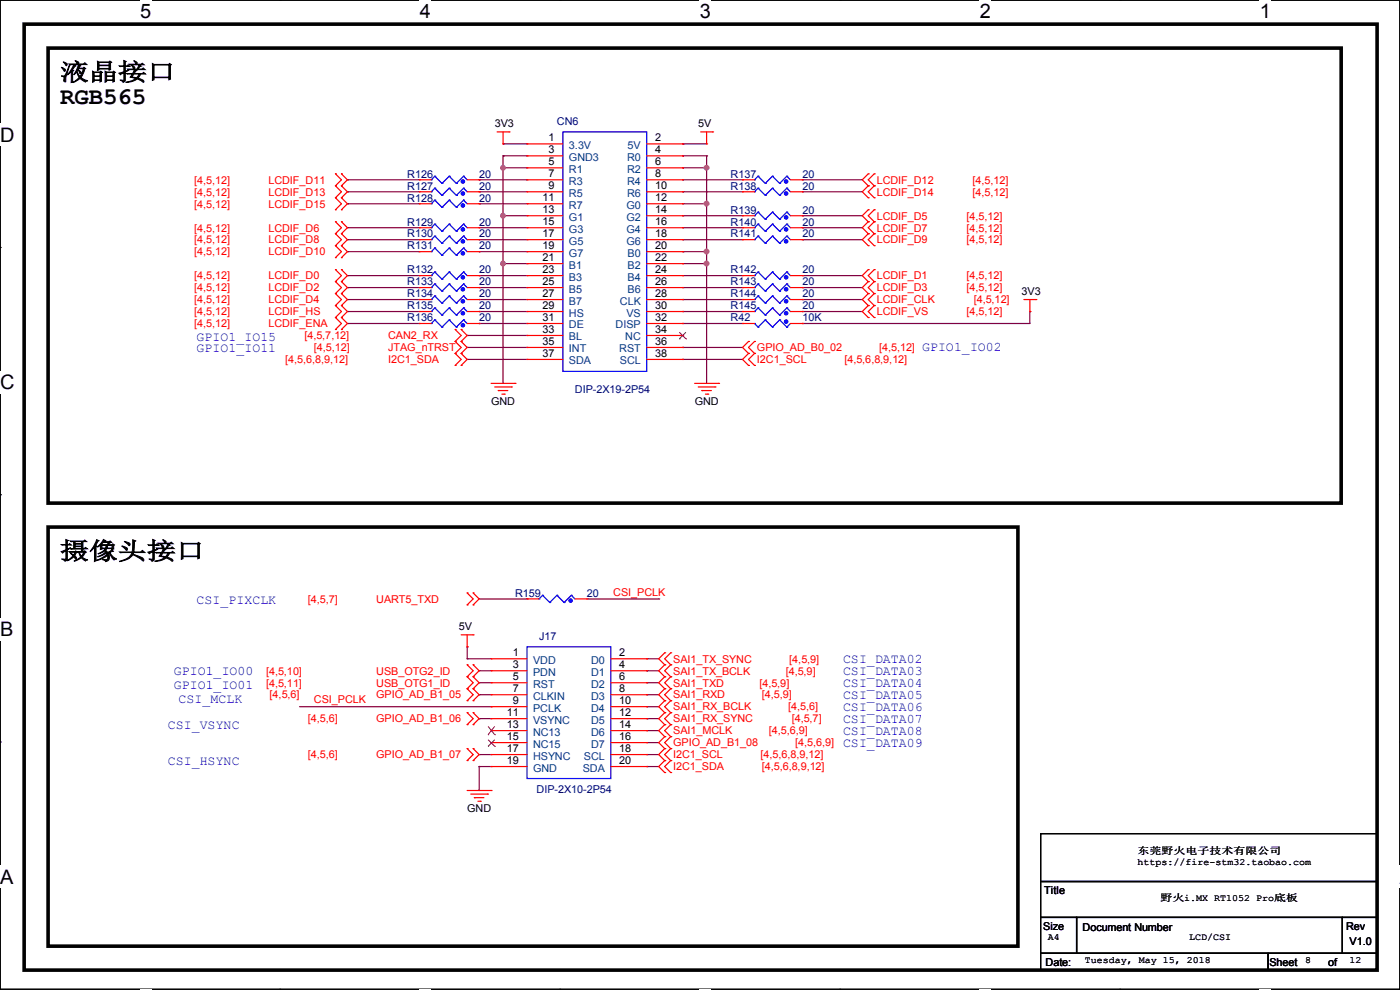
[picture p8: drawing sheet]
<svg xmlns="http://www.w3.org/2000/svg" width="297mm" height="210mm" viewBox="0 0 297 210" stroke-linecap="round" stroke-linejoin="round" font-family="sans-serif">
<path d="M0 0h297v209.8h-297z" fill="none" stroke="#000" stroke-width=".25"/>
<g fill="#fff">
<path d="M29.7 0h2.4v4.8h-2.4z"/>
<path d="M29.7 209.8h2.4v.2h-2.4z"/>
</g>
<path d="M59.4 0h.1M59.4 209.8h.1" fill="none" stroke="#000" stroke-width=".25"/>
<g fill="#fff">
<path d="M89.1 0h2.3v4.8h-2.3z"/>
<path d="M89.1 209.8h2.3v.2h-2.3z"/>
</g>
<path d="M118.8 0h.1M118.8 209.8h.1" fill="none" stroke="#000" stroke-width=".25"/>
<g fill="#fff">
<path d="M148.5 0h2.3v4.8h-2.3z"/>
<path d="M148.5 209.8h2.3v.2h-2.3z"/>
</g>
<path d="M178.2 0h.1M178.2 209.8h.1" fill="none" stroke="#000" stroke-width=".25"/>
<g fill="#fff">
<path d="M207.9 0h2.3v4.8h-2.3z"/>
<path d="M207.9 209.8h2.3v.2h-2.3z"/>
</g>
<path d="M237.6 0h.1M237.6 209.8h.1" fill="none" stroke="#000" stroke-width=".25"/>
<g fill="#fff">
<path d="M267.3 0h2.3v4.8h-2.3z"/>
<path d="M267.3 209.8h2.3v.2h-2.3z"/>
<path d="M0 26.2h3.1v4.8h-3.1z"/>
<path d="M0 78.7h3.1v4.7h-3.1z"/>
</g>
<path d="M0 52.5h.1M297 52.5h.1" fill="none" stroke="#000" stroke-width=".25"/>
<path d="M0 131.1h2.9v4.8h-2.9z" fill="#fff"/>
<path d="M0 104.9h.1M297 104.9h.1" fill="none" stroke="#000" stroke-width=".25"/>
<g fill="#fff">
<path d="M0 183.6h2.9v4.7h-2.9z"/>
<path d="M296.9 183.6h.1v4.7h-.1z"/>
</g>
<path d="M0 157.4h.1M297 157.4h.1M220.8 176.8h71.3v10.2h-71.3zM220.8 187h71.3v7.6h-71.3zM220.8 194.6h7.6v7.6h-7.6zM228.4 194.6h56.4v7.6h-56.4zM284.8 194.6h7.3v7.6h-7.3zM220.8 202.2h48.2v3.6h-48.2zM269 202.2h23.1v3.6h-23.1z" fill="none" stroke="#000" stroke-width=".25"/>
<path d="M5.1 5.1h287v200.7h-287zM10.2 10.2h274.3v96.5h-274.3zM10.2 111.8h205.7v88.9h-205.7z" fill="none" stroke="#000" stroke-width=".76"/>
<g fill="none" stroke="#800040" stroke-width=".25">
<path d="M73.7 38.1h.1M73.7 38.1h15.2M101.6 38.1h.1M101.6 38.1h10.2M106.7 30.5h.1M106.7 33.1h.1M106.7 35.6h.1M106.7 30.5h5.1M106.7 33.1h5.1M106.7 33.1v48.2M106.7 35.6h5.1M144.8 30.5h.1"/>
<path d="M144.8 33.1h.1M144.8 35.6h.1M144.8 38.1h.1M144.8 30.5h5.1M144.8 33.1h5.1M144.8 35.6h5.1M144.8 38.1h12.7M149.9 33.1h.1M149.9 35.6h.1M149.9 33.1v48.2M170.2 38.1h.1M170.2 38.1h12.7"/>
<path d="M73.7 40.7h.1M73.7 43.2h.1M73.7 48.3h.1M73.7 50.8h.1M73.7 53.4h.1M73.7 58.5h.1M73.7 43.2h15.2M73.7 53.4h15.2M73.7 40.7h15.2M73.7 48.3h15.2M73.7 50.8h15.2M73.7 58.5h15.2"/>
<path d="M101.6 40.7h.1M101.6 43.2h.1M101.6 48.3h.1M101.6 50.8h.1M101.6 53.4h.1M101.6 58.5h.1M101.6 43.2h10.2M101.6 53.4h10.2M101.6 40.7h10.2M101.6 48.3h10.2M101.6 50.8h10.2M101.6 58.5h10.2"/>
<path d="M106.7 45.8h.1M106.7 55.9h.1M106.7 45.8h5.1M106.7 55.9h5.1M144.8 43.2h.1M144.8 53.4h.1M144.8 55.9h.1M144.8 40.7h.1M144.8 45.8h.1M144.8 48.3h.1M144.8 50.8h.1M144.8 58.5h.1"/>
<path d="M144.8 45.8h12.7M144.8 55.9h5.1M144.8 43.2h5.1M144.8 53.4h5.1M144.8 40.7h12.7M144.8 48.3h12.7M144.8 50.8h12.7M144.8 58.5h12.7M149.9 43.2h.1M149.9 53.4h.1M149.9 55.9h.1M170.2 40.7h.1"/>
<path d="M170.2 45.8h.1M170.2 48.3h.1M170.2 50.8h.1M170.2 58.5h.1M170.2 45.8h12.7M170.2 40.7h12.7M170.2 48.3h12.7M170.2 50.8h12.7M170.2 58.5h12.7M73.7 61h.1M73.7 63.5h.1M73.7 66.1h.1"/>
<path d="M73.7 68.6h.1M73.7 68.6h15.2M73.7 61h15.2M73.7 63.5h15.2M73.7 66.1h15.2M99.1 71.2h.1M99.1 73.7h.1M99.1 76.2h.1M99.1 73.7h12.7M99.1 76.2h12.7M99.1 71.2h12.7M101.6 61h.1"/>
<path d="M101.6 63.5h.1M101.6 66.1h.1M101.6 68.6h.1M101.6 68.6h10.2M101.6 61h10.2M101.6 63.5h10.2M101.6 66.1h10.2M144.8 68.6h.1M144.8 73.7h.1M144.8 76.2h.1M144.8 61h.1M144.8 63.5h.1"/>
<path d="M144.8 66.1h.1M144.8 68.6h12.7M144.8 73.7h12.7M144.8 76.2h12.7M144.8 61h12.7M144.8 63.5h12.7M144.8 66.1h12.7M170.2 61h.1M170.2 63.5h.1M170.2 66.1h.1M170.2 68.6h.1M170.2 61h12.7"/>
<path d="M170.2 63.5h12.7M170.2 66.1h12.7M218.5 66.1h.1M218.5 66.1v2.5h-48.3M99.1 139.7h.1M99.1 137.2h.1M99.1 139.7h5.1M99.1 137.2v2.5M101.6 127h10.2M111.8 127h.1M124.5 127h15.2M137.2 139.7h.1"/>
<path d="M137.2 139.7h2.5M139.7 127h.1M63.5 149.9h40.7M101.6 142.3h.1M101.6 144.8h.1M101.6 147.4h.1M101.6 152.4h.1M101.6 142.3h2.6M101.6 144.8h2.6M101.6 147.4h2.6M101.6 152.4h2.6M104.2 149.9h.1"/>
<path d="M137.2 142.3h.1M137.2 144.8h.1M137.2 147.4h.1M137.2 149.9h.1M137.2 152.4h.1M137.2 155h.1M137.2 157.5h.1M137.2 142.3h2.5M137.2 144.8h2.5M137.2 147.4h2.5M137.2 149.9h2.5M137.2 152.4h2.5"/>
<path d="M137.2 155h2.5M137.2 157.5h2.5M101.6 160.1h.1M101.6 162.6h.1M101.6 160.1h2.6M101.6 162.6h2.6M101.6 162.6v5.1M137.2 160.1h.1M137.2 162.6h.1M137.2 160.1h2.5M137.2 162.6h2.5"/>
</g>
<g fill="#f0f" stroke="#f0f" stroke-width=".25">
<circle cx="106.7" cy="35.6" r=".49"/>
<circle cx="106.7" cy="55.9" r=".49"/>
<circle cx="106.7" cy="45.7" r=".49"/>
<circle cx="149.9" cy="35.6" r=".49"/>
<circle cx="149.9" cy="43.2" r=".49"/>
<circle cx="149.9" cy="53.4" r=".49"/>
<circle cx="149.9" cy="55.9" r=".49"/>
</g>
<g fill="none" stroke="#f00" stroke-width=".25">
<path d="M71.2 39.4h.1M71.2 36.9h.1M71.2 36.9l1.2 1.2-1.2 1.3M71.2 39.4l1.2 1.3-1.2 1.3M72.4 36.9h.1M72.4 39.4h.1M72.4 36.9l1.3 1.2-1.3 1.3M72.4 39.4l1.3 1.3-1.3 1.3M88.9 38.1h.1M88.9 38.1h2.6M99.1 38.1h2.5M101.6 38.1h.1"/>
<path d="M105.5 28h2.5M106.7 30.5h.1M106.7 28v2.5M108 28h.1M111.8 30.5h.1M111.8 33.1h.1M111.8 35.6h.1M111.8 38.1h.1M111.8 38.1h7.6M111.8 30.5h7.6M111.8 33.1h7.6M111.8 35.6h7.6"/>
<path d="M137.2 38.1h7.6M137.2 30.5h7.6M137.2 33.1h7.6M137.2 35.6h7.6M144.8 30.5h.1M144.8 33.1h.1M144.8 35.6h.1M144.8 38.1h.1M148.6 28h2.6M149.9 30.5h.1M149.9 28v2.5M151.2 28h.1"/>
<path d="M157.5 38.1h.1M157.5 38.1h2.6M167.7 38.1h2.5M170.2 38.1h.1M184.2 36.9h.1M184.2 39.4h.1M184.2 36.9l-1.3 1.2 1.3 1.3M184.2 39.4l-1.3 1.3 1.3 1.3M185.5 39.4h.1M185.5 36.9h.1M185.5 36.9l-1.3 1.2 1.3 1.3M185.5 39.4l-1.3 1.3 1.3 1.3"/>
<path d="M71.2 42h.1M71.2 44.5h.1M71.2 49.6h.1M71.2 47h.1M71.2 52.1h.1M71.2 54.7h.1M71.2 59.7h.1M71.2 57.2h.1M71.2 47l1.2 1.3-1.2 1.3M71.2 42l1.2 1.2-1.2 1.3M71.2 49.6l1.2 1.2-1.2 1.3M71.2 52.1l1.2 1.3-1.2 1.3"/>
<path d="M71.2 57.2l1.2 1.3-1.2 1.2M71.2 59.7l1.2 1.3-1.2 1.3M72.4 42h.1M72.4 44.5h.1M72.4 47h.1M72.4 49.6h.1M72.4 52.1h.1M72.4 54.7h.1M72.4 57.2h.1M72.4 59.7h.1M72.4 49.6l1.3 1.2-1.3 1.3M72.4 42l1.3 1.2-1.3 1.3"/>
<path d="M72.4 47l1.3 1.3-1.3 1.3M72.4 52.1l1.3 1.3-1.3 1.3M72.4 57.2l1.3 1.3-1.3 1.2M72.4 59.7l1.3 1.3-1.3 1.3M88.9 48.3h.1M88.9 58.5h.1M88.9 40.7h.1M88.9 50.8h.1M88.9 43.2h.1M88.9 53.4h.1M88.9 48.3h2.6M88.9 58.5h2.6"/>
<path d="M88.9 40.7h2.6M88.9 50.8h2.6M88.9 43.2h2.6M88.9 53.4h2.6M99.1 48.3h2.5M99.1 58.5h2.5M99.1 40.7h2.5M99.1 50.8h2.5M99.1 43.2h2.5M99.1 53.4h2.5M101.6 48.3h.1M101.6 58.5h.1"/>
<path d="M101.6 40.7h.1M101.6 50.8h.1M101.6 43.2h.1M101.6 53.4h.1M111.8 40.7h.1M111.8 43.2h.1M111.8 45.8h.1M111.8 48.3h.1M111.8 50.8h.1M111.8 53.4h.1M111.8 55.9h.1M111.8 58.5h.1"/>
<path d="M111.8 45.8h7.6M111.8 48.3h7.6M111.8 58.5h7.6M111.8 40.7h7.6M111.8 50.8h7.6M111.8 43.2h7.6M111.8 53.4h7.6M111.8 55.9h7.6M137.2 45.8h7.6M137.2 48.3h7.6M137.2 58.5h7.6M137.2 40.7h7.6"/>
<path d="M137.2 50.8h7.6M137.2 43.2h7.6M137.2 53.4h7.6M137.2 55.9h7.6M144.8 40.7h.1M144.8 43.2h.1M144.8 45.8h.1M144.8 48.3h.1M144.8 50.8h.1M144.8 53.4h.1M144.8 55.9h.1M144.8 58.5h.1"/>
<path d="M157.5 45.8h.1M157.5 58.5h.1M157.5 48.3h.1M157.5 40.7h.1M157.5 50.8h.1M157.5 45.8h2.6M157.5 48.3h2.6M157.5 58.5h2.6M157.5 40.7h2.6M157.5 50.8h2.6M167.7 45.8h2.5M167.7 48.3h2.5"/>
<path d="M167.7 58.5h2.5M167.7 40.7h2.5M167.7 50.8h2.5M170.2 45.8h.1M170.2 58.5h.1M170.2 48.3h.1M170.2 40.7h.1M170.2 50.8h.1M184.2 42h.1M184.2 44.5h.1M184.2 47h.1M184.2 49.6h.1"/>
<path d="M184.2 52.1h.1M184.2 57.2h.1M184.2 59.7h.1M184.2 47l-1.3 1.3 1.3 1.3M184.2 49.6l-1.3 1.2 1.3 1.3M184.2 59.7l-1.3 1.3 1.3 1.3M184.2 44.5l-1.3 1.3 1.3 1.2M184.2 57.2l-1.3 1.3 1.3 1.2M185.5 42h.1M185.5 47h.1M185.5 44.5h.1M185.5 49.6h.1"/>
<path d="M185.5 52.1h.1M185.5 59.7h.1M185.5 57.2h.1M185.5 47l-1.3 1.3 1.3 1.3M185.5 49.6l-1.3 1.2 1.3 1.3M185.5 59.7l-1.3 1.3 1.3 1.3M185.5 44.5l-1.3 1.3 1.3 1.2M185.5 57.2l-1.3 1.3 1.3 1.2M71.2 62.3h.1M71.2 64.8h.1M71.2 67.4h.1M71.2 69.9h.1"/>
<path d="M71.2 62.3l1.2 1.2-1.2 1.3M71.2 64.8l1.2 1.3-1.2 1.3M71.2 67.4l1.2 1.2-1.2 1.3M72.4 62.3h.1M72.4 64.8h.1M72.4 67.4h.1M72.4 69.9h.1M72.4 62.3l1.3 1.2-1.3 1.3M72.4 64.8l1.3 1.3-1.3 1.3M72.4 67.4l1.3 1.2-1.3 1.3M88.9 63.5h.1M88.9 66.1h.1"/>
<path d="M88.9 61h.1M88.9 68.6h.1M88.9 63.5h2.6M88.9 66.1h2.6M88.9 61h2.6M88.9 68.6h2.6M96.6 72.4h.1M96.6 69.9h.1M96.6 75h.1M96.6 77.5h.1M96.6 69.9l1.2 1.3-1.2 1.2M96.6 72.4l1.2 1.3-1.2 1.3"/>
<path d="M96.6 75l1.2 1.2-1.2 1.3M97.8 69.9h.1M97.8 72.4h.1M97.8 75h.1M97.8 77.5h.1M97.8 69.9l1.3 1.3-1.3 1.2M97.8 72.4l1.3 1.3-1.3 1.3M97.8 75l1.3 1.2-1.3 1.3M99.1 63.5h2.5M99.1 66.1h2.5M99.1 61h2.5M99.1 68.6h2.5"/>
<path d="M101.6 63.5h.1M101.6 66.1h.1M101.6 61h.1M101.6 68.6h.1M111.8 61h.1M111.8 63.5h.1M111.8 66.1h.1M111.8 68.6h.1M111.8 71.2h.1M111.8 73.7h.1M111.8 76.2h.1M111.8 63.5h7.6"/>
<path d="M111.8 66.1h7.6M111.8 61h7.6M111.8 68.6h7.6M111.8 71.2h7.6M111.8 73.7h7.6M111.8 76.2h7.6M137.2 63.5h7.6M137.2 66.1h7.6M137.2 61h7.6M137.2 68.6h7.6M137.2 71.2h7.6M137.2 73.7h7.6"/>
<path d="M137.2 76.2h7.6M144.8 61h.1M144.8 63.5h.1M144.8 66.1h.1M144.8 68.6h.1M144.8 71.2h.1M144.8 73.7h.1M144.8 76.2h.1M157.5 63.5h.1M157.5 66.1h.1M157.5 61h.1M157.5 68.6h.1"/>
<path d="M157.5 63.5h2.6M157.5 66.1h2.6M157.5 61h2.6M157.5 68.6h2.6M158.8 72.4h.1M158.8 75h.1M158.8 77.5h.1M158.8 72.4l-1.3 1.3 1.3 1.3M158.8 75l-1.3 1.2 1.3 1.3M160.1 75h.1M160.1 72.4h.1M160.1 77.5h.1"/>
<path d="M160.1 72.4l-1.3 1.3 1.3 1.3M160.1 75l-1.3 1.2 1.3 1.3M167.7 63.5h2.5M167.7 66.1h2.5M167.7 61h2.5M167.7 68.6h2.5M170.2 63.5h.1M170.2 66.1h.1M170.2 61h.1M170.2 68.6h.1M184.2 62.3h.1M184.2 64.8h.1"/>
<path d="M184.2 67.4h.1M184.2 62.3l-1.3 1.2 1.3 1.3M184.2 64.8l-1.3 1.3 1.3 1.3M185.5 62.3h.1M185.5 64.8h.1M185.5 67.4h.1M185.5 62.3l-1.3 1.2 1.3 1.3M185.5 64.8l-1.3 1.3 1.3 1.3M217.2 63.5h2.6M218.5 66.1h.1M218.5 63.5v2.6M219.8 63.5h.1"/>
<path d="M104.2 81.3h5.1M104.9 82.1h3.6M105.7 82.8h.1M105.7 82.8h2M106.5 83.6h.5M107 83.6h.1M108.5 82.1h.1M109.3 81.3h.1M147.4 81.3h5M148.1 82.1h3.6M148.9 82.8h.1M148.9 82.8h2"/>
<path d="M149.6 83.6h.6M150.2 83.6h.1M151.7 82.1h.1M152.4 81.3h.1M97.8 134.7h2.6M99.1 137.2h.1M99.1 128.3h.1M99.1 125.8h.1M99.1 134.7v2.5M99.1 125.8l1.3 1.2-1.3 1.3M100.4 134.7h.1M100.4 125.8h.1"/>
<path d="M100.4 128.3h.1M100.4 125.8l1.2 1.2-1.2 1.3M104.2 139.7h.1M104.2 139.7h7.6M111.8 127h.1M111.8 127h2.5M122 127h2.5M124.5 127h.1M129.6 139.7h7.6M137.2 139.7h.1M141 138.5h.1M141 138.5l-1.3 1.2 1.3 1.3"/>
<path d="M142.3 138.5h.1M142.3 138.5l-1.3 1.2 1.3 1.3M99.1 143.6h.1M99.1 141h.1M99.1 146.1h.1M99.1 148.6h.1M99.1 153.7h.1M99.1 151.2h.1M99.1 158.8h.1M99.1 141l1.3 1.3-1.3 1.3M99.1 143.6l1.3 1.2-1.3 1.3M99.1 146.1l1.3 1.3-1.3 1.2"/>
<path d="M99.1 151.2l1.3 1.2-1.3 1.3M99.1 158.8l1.3 1.3-1.3 1.2M100.4 141h.1M100.4 143.6h.1M100.4 146.1h.1M100.4 148.6h.1M100.4 151.2h.1M100.4 153.7h.1M100.4 158.8h.1M100.4 141l1.2 1.3-1.2 1.3M100.4 143.6l1.2 1.2-1.2 1.3M100.4 146.1l1.2 1.3-1.2 1.2"/>
<path d="M100.4 151.2l1.2 1.2-1.2 1.3M100.4 158.8l1.2 1.3-1.2 1.2M104.2 142.3h.1M104.2 144.8h.1M104.2 147.4h.1M104.2 149.9h.1M104.2 152.4h.1M104.2 155h.1M104.2 157.5h.1M104.2 142.3h7.6M104.2 144.8h7.6M104.2 147.4h7.6"/>
<path d="M104.2 149.9h7.6M104.2 152.4h7.6M104.2 155h7.6M104.2 157.5h7.6M129.6 142.3h7.6M129.6 144.8h7.6M129.6 147.4h7.6M129.6 149.9h7.6M129.6 152.4h7.6M129.6 155h7.6M129.6 157.5h7.6M137.2 142.3h.1"/>
<path d="M137.2 144.8h.1M137.2 147.4h.1M137.2 149.9h.1M137.2 152.4h.1M137.2 155h.1M137.2 157.5h.1M141 141h.1M141 143.6h.1M141 146.1h.1M141 148.6h.1M141 151.2h.1M141 153.7h.1"/>
<path d="M141 156.3h.1M141 158.8h.1M141 141l-1.3 1.3 1.3 1.3M141 143.6l-1.3 1.2 1.3 1.3M141 146.1l-1.3 1.3 1.3 1.2M141 148.6l-1.3 1.3 1.3 1.3M141 151.2l-1.3 1.2 1.3 1.3M141 153.7l-1.3 1.3 1.3 1.3M141 156.3l-1.3 1.2 1.3 1.3M141 158.8l-1.3 1.3 1.3 1.2M142.3 141h.1M142.3 143.6h.1"/>
<path d="M142.3 146.1h.1M142.3 148.6h.1M142.3 151.2h.1M142.3 153.7h.1M142.3 156.3h.1M142.3 158.8h.1M142.3 141l-1.3 1.3 1.3 1.3M142.3 143.6l-1.3 1.2 1.3 1.3M142.3 146.1l-1.3 1.3 1.3 1.2M142.3 148.6l-1.3 1.3 1.3 1.3M142.3 151.2l-1.3 1.2 1.3 1.3M142.3 153.7l-1.3 1.3 1.3 1.3"/>
<path d="M142.3 156.3l-1.3 1.2 1.3 1.3M142.3 158.8l-1.3 1.3 1.3 1.2M99.1 161.3h.1M99.1 167.7h5.1M99.9 168.4h3.5M100.4 161.3h.1M100.6 169.2h.1M100.6 169.2h2.1M101.4 170h.5M101.9 170h.1M103.4 168.4h.1M104.2 167.7h.1"/>
<path d="M104.2 160.1h.1M104.2 162.6h.1M104.2 160.1h7.6M104.2 162.6h7.6M129.6 160.1h7.6M129.6 162.6h7.6M137.2 160.1h.1M137.2 162.6h.1M141 161.3h.1M141 163.9h.1M141 161.3l-1.3 1.3 1.3 1.3M142.3 161.3h.1"/>
<path d="M142.3 163.9h.1M142.3 161.3l-1.3 1.3 1.3 1.3"/>
</g>
<g fill="none" stroke="#00f" stroke-width=".25">
<path d="M91.5 38.1h.1M92.2 37.4h.1M92.2 39.9h.1M92.2 37.4l1.6 1.5M92.2 37.4l-.7 .7M92.2 39.9l1.6 1.5M92.2 39.9l-.7 .8M93.8 38.9h.1M95.3 37.4h.1M95.3 39.9h.1M95.3 37.4l1.5 1.5M95.3 37.4l-1.5 1.5"/>
<path d="M95.3 39.9l1.5 1.5M95.3 39.9l-1.5 1.5M96.8 38.9h.1M98.3 37.4h.1M98.3 39.9h.1M98.3 37.4l.8 .7M98.3 37.4l-1.5 1.5M98.3 39.9l.8 .8M98.3 39.9l-1.5 1.5M119.4 28h17.8v50.8h-17.8zM160.1 38.1h.1M160.8 37.4h.1"/>
<path d="M160.8 39.9h.1M160.8 37.4l1.5 1.5M160.8 37.4l-.7 .7M160.8 39.9l1.5 1.5M160.8 39.9l-.7 .8M162.3 38.9h.1M163.9 37.4h.1M163.9 39.9h.1M163.9 37.4l1.5 1.5M163.9 37.4l-1.6 1.5M163.9 39.9l1.5 1.5M163.9 39.9l-1.6 1.5"/>
<path d="M165.4 38.9h.1M166.9 37.4h.1M166.9 39.9h.1M166.9 37.4l.8 .7M166.9 37.4l-1.5 1.5M166.9 39.9l.8 .8M166.9 39.9l-1.5 1.5M91.5 48.3h.1M91.5 58.5h.1M91.5 40.7h.1M91.5 50.8h.1M91.5 43.2h.1"/>
<path d="M91.5 53.4h.1M92.2 47.5h.1M92.2 57.7h.1M92.2 50.1h.1M92.2 42.5h.1M92.2 52.6h.1M92.2 47.5l1.6 1.6M92.2 47.5l-.7 .8M92.2 57.7l1.6 1.5M92.2 57.7l-.7 .8M92.2 50.1l1.6 1.5M92.2 50.1l-.7 .7"/>
<path d="M92.2 42.5l1.6 1.5M92.2 42.5l-.7 .7M92.2 52.6l1.6 1.5M92.2 52.6l-.7 .8M93.8 49.1h.1M93.8 59.2h.1M93.8 41.4h.1M93.8 51.6h.1M93.8 44h.1M93.8 54.1h.1M95.3 47.5h.1M95.3 57.7h.1"/>
<path d="M95.3 50.1h.1M95.3 42.5h.1M95.3 52.6h.1M95.3 47.5l1.5 1.6M95.3 47.5l-1.5 1.6M95.3 57.7l1.5 1.5M95.3 57.7l-1.5 1.5M95.3 50.1l1.5 1.5M95.3 50.1l-1.5 1.5M95.3 42.5l1.5 1.5M95.3 42.5l-1.5 1.5M95.3 52.6l1.5 1.5"/>
<path d="M95.3 52.6l-1.5 1.5M96.8 49.1h.1M96.8 59.2h.1M96.8 41.4h.1M96.8 51.6h.1M96.8 44h.1M96.8 54.1h.1M98.3 47.5h.1M98.3 57.7h.1M98.3 50.1h.1M98.3 42.5h.1M98.3 52.6h.1"/>
<path d="M98.3 47.5l.8 .8M98.3 47.5l-1.5 1.6M98.3 57.7l.8 .8M98.3 57.7l-1.5 1.5M98.3 50.1l.8 .7M98.3 50.1l-1.5 1.5M98.3 42.5l.8 .7M98.3 42.5l-1.5 1.5M98.3 52.6l.8 .8M98.3 52.6l-1.5 1.5M160.1 45.8h.1M160.1 58.5h.1"/>
<path d="M160.1 48.3h.1M160.1 40.7h.1M160.1 50.8h.1M160.8 45h.1M160.8 57.7h.1M160.8 47.5h.1M160.8 50.1h.1M160.8 45l1.5 1.5M160.8 45l-.7 .8M160.8 57.7l1.5 1.5M160.8 57.7l-.7 .8M160.8 47.5l1.5 1.6"/>
<path d="M160.8 47.5l-.7 .8M160.8 50.1l1.5 1.5M160.8 50.1l-.7 .7M162.3 46.5h.1M162.3 59.2h.1M162.3 49.1h.1M162.3 41.4h.1M162.3 51.6h.1M163.9 45h.1M163.9 57.7h.1M163.9 47.5h.1M163.9 50.1h.1"/>
<path d="M163.9 45l1.5 1.5M163.9 45l-1.6 1.5M163.9 57.7l1.5 1.5M163.9 57.7l-1.6 1.5M163.9 47.5l1.5 1.6M163.9 47.5l-1.6 1.6M163.9 50.1l1.5 1.5M163.9 50.1l-1.6 1.5M165.4 46.5h.1M165.4 59.2h.1M165.4 49.1h.1M165.4 41.4h.1"/>
<path d="M165.4 51.6h.1M166.9 45h.1M166.9 57.7h.1M166.9 47.5h.1M166.9 50.1h.1M166.9 45l.8 .8M166.9 45l-1.5 1.5M166.9 57.7l.8 .8M166.9 57.7l-1.5 1.5M166.9 47.5l.8 .8M166.9 47.5l-1.5 1.6M166.9 50.1l.8 .7"/>
<path d="M166.9 50.1l-1.5 1.5M91.5 63.5h.1M91.5 66.1h.1M91.5 61h.1M91.5 68.6h.1M92.2 62.8h.1M92.2 65.3h.1M92.2 60.2h.1M92.2 67.9h.1M92.2 62.8l1.6 1.5M92.2 62.8l-.7 .7M92.2 65.3l1.6 1.5"/>
<path d="M92.2 65.3l-.7 .8M92.2 60.2l1.6 1.6M92.2 60.2l-.7 .8M92.2 67.9l1.6 1.5M92.2 67.9l-.7 .7M93.8 64.3h.1M93.8 66.8h.1M93.8 61.8h.1M93.8 69.4h.1M95.3 62.8h.1M95.3 65.3h.1M95.3 60.2h.1"/>
<path d="M95.3 67.9h.1M95.3 62.8l1.5 1.5M95.3 62.8l-1.5 1.5M95.3 65.3l1.5 1.5M95.3 65.3l-1.5 1.5M95.3 60.2l1.5 1.6M95.3 60.2l-1.5 1.6M95.3 67.9l1.5 1.5M95.3 67.9l-1.5 1.5M96.8 64.3h.1M96.8 66.8h.1M96.8 61.8h.1"/>
<path d="M96.8 69.4h.1M98.3 62.8h.1M98.3 65.3h.1M98.3 60.2h.1M98.3 67.9h.1M98.3 62.8l.8 .7M98.3 62.8l-1.5 1.5M98.3 65.3l.8 .8M98.3 65.3l-1.5 1.5M98.3 60.2l.8 .8M98.3 60.2l-1.5 1.6M98.3 67.9l.8 .7"/>
<path d="M98.3 67.9l-1.5 1.5M160.1 63.5h.1M160.1 66.1h.1M160.1 61h.1M160.1 68.6h.1M160.1 68.6l.7 .8M160.8 62.8h.1M160.8 65.3h.1M160.8 60.2h.1M160.8 69.4h.1M160.8 62.8l1.5 1.5M160.8 62.8l-.7 .7"/>
<path d="M160.8 65.3l1.5 1.5M160.8 65.3l-.7 .8M160.8 60.2l1.5 1.6M160.8 60.2l-.7 .8M162.3 64.3h.1M162.3 66.8h.1M162.3 61.8h.1M162.3 67.9h.1M162.3 67.9l1.6 1.5M162.3 67.9l-1.5 1.5M163.9 62.8h.1M163.9 65.3h.1"/>
<path d="M163.9 60.2h.1M163.9 69.4h.1M163.9 62.8l1.5 1.5M163.9 62.8l-1.6 1.5M163.9 65.3l1.5 1.5M163.9 65.3l-1.6 1.5M163.9 60.2l1.5 1.6M163.9 60.2l-1.6 1.6M165.4 64.3h.1M165.4 66.8h.1M165.4 61.8h.1M165.4 67.9h.1"/>
<path d="M165.4 67.9l1.5 1.5M165.4 67.9l-1.5 1.5M166.9 62.8h.1M166.9 65.3h.1M166.9 60.2h.1M166.9 69.4h.1M166.9 62.8l.8 .7M166.9 62.8l-1.5 1.5M166.9 65.3l.8 .8M166.9 65.3l-1.5 1.5M166.9 60.2l.8 .8M166.9 60.2l-1.5 1.6"/>
<path d="M167.7 68.6l-.8 .8M111.8 137.2h17.8v27.9h-17.8zM114.3 127h.1M115.1 126.3h.1M115.1 126.3l1.5 1.5M115.1 126.3l-.8 .7M116.6 127.8h.1M118.2 126.3h.1M118.2 126.3l1.5 1.5M118.2 126.3l-1.6 1.5M119.7 127.8h.1M121.2 126.3h.1"/>
<path d="M121.2 126.3l.8 .7M121.2 126.3l-1.5 1.5"/>
</g>
<g fill="#00f" stroke="#00f" stroke-width=".25">
<circle cx="166.8" cy="63.9" r=".36"/>
<circle cx="166.8" cy="46.1" r=".36"/>
<circle cx="98.2" cy="63.9" r=".36"/>
<circle cx="98.2" cy="38.5" r=".36"/>
<circle cx="98.2" cy="48.7" r=".36"/>
<circle cx="166.8" cy="58.8" r=".36"/>
<circle cx="166.8" cy="38.5" r=".36"/>
<circle cx="98.2" cy="58.8" r=".36"/>
<circle cx="166.8" cy="66.4" r=".36"/>
<circle cx="166.8" cy="48.7" r=".36"/>
<circle cx="98.2" cy="41" r=".36"/>
<circle cx="98.2" cy="66.4" r=".36"/>
<circle cx="121.1" cy="127.4" r=".36"/>
<circle cx="98.2" cy="51.2" r=".36"/>
<circle cx="166.8" cy="61.4" r=".36"/>
<circle cx="166.8" cy="41" r=".36"/>
<circle cx="98.2" cy="61.4" r=".36"/>
<circle cx="166.8" cy="68.2" r=".36"/>
<circle cx="166.8" cy="51.2" r=".36"/>
<circle cx="98.2" cy="43.6" r=".36"/>
<circle cx="98.2" cy="69" r=".36"/>
<circle cx="98.2" cy="53.7" r=".36"/>
</g>
<path d="M144.1 71.9h.1M144.1 70.5l1.4 1.4M145.5 71.9h.1M145.5 70.5l-1.4 1.4M103.5 155.8h.1M103.5 158.3h.1M103.5 154.1l1.5 1.7M103.5 156.9l1.5 1.4M105 155.8h.1M105 158.3h.1M105 154.1l-1.5 1.7M105 156.9l-1.5 1.4" fill="none" stroke="#804000" stroke-width=".21"/>
<g font-size="5.1">
<text x="12.7" y="17">液晶接口</text>
<text x="12.7" y="22.1">RGB565</text>
<text x="12.7" y="118.6">摄像头接口</text>
</g>
<g font-size="4.2">
<text x="29.7" y="3.9">5</text>
<text x="89.1" y="3.9">4</text>
<text x="148.5" y="3.9">3</text>
<text x="207.9" y="3.9">2</text>
<text x="267.2" y="3.9">1</text>
<text x="0" y="30.1">D</text>
<text x="0" y="82.5">C</text>
<text x="0" y="135">B</text>
<text x="0" y="187.4">A</text>
<text x="297" y="187.4">A</text>
</g>
<g font-size="2.8" fill="#00f">
<text x="41.7" y="72.4">GPIO1_IO15</text>
<text x="41.7" y="74.7">GPIO1_IO11</text>
<text x="195.6" y="74.4">GPIO1_IO02</text>
<text x="41.7" y="128">CSI_PIXCLK</text>
<text x="36.9" y="143.3">GPIO1_IO00</text>
<text x="178.9" y="140.7">CSI_DATA02</text>
<text x="178.9" y="143.3">CSI_DATA03</text>
<text x="36.9" y="146.1">GPIO1_IO01</text>
<text x="37.9" y="149.1">CSI_MCLK</text>
<text x="178.9" y="145.8">CSI_DATA04</text>
<text x="178.9" y="148.3">CSI_DATA05</text>
<text x="35.6" y="154.7">CSI_VSYNC</text>
<text x="178.9" y="150.9">CSI_DATA06</text>
<text x="178.9" y="153.4">CSI_DATA07</text>
<text x="178.9" y="156">CSI_DATA08</text>
<text x="178.9" y="158.5">CSI_DATA09</text>
<text x="35.6" y="162.3">CSI_HSYNC</text>
</g>
<g font-size="2.3">
<text x="105" y="27">3V3</text>
<text x="116.4" y="30">1</text>
<text x="139" y="30">2</text>
<text x="148.1" y="27">5V</text>
<text x="116.4" y="32.5">3</text>
<text x="116.4" y="35.1">5</text>
<text x="139" y="32.5">4</text>
<text x="139" y="35.1">6</text>
<text x="116.4" y="37.6">7</text>
<text x="116.4" y="40.1">9</text>
<text x="139" y="37.6">8</text>
<text x="139" y="40.1">10</text>
<text x="115.1" y="42.7">11</text>
<text x="115.1" y="45.2">13</text>
<text x="115.1" y="47.8">15</text>
<text x="139" y="42.7">12</text>
<text x="139" y="45.2">14</text>
<text x="139" y="47.8">16</text>
<text x="115.1" y="50.3">17</text>
<text x="115.1" y="52.8">19</text>
<text x="139" y="50.3">18</text>
<text x="139" y="52.8">20</text>
<text x="115.1" y="55.4">21</text>
<text x="115.1" y="57.9">23</text>
<text x="139" y="55.4">22</text>
<text x="139" y="57.9">24</text>
<text x="115.1" y="60.5">25</text>
<text x="115.1" y="63">27</text>
<text x="115.1" y="65.5">29</text>
<text x="139" y="60.5">26</text>
<text x="139" y="63">28</text>
<text x="139" y="65.5">30</text>
<text x="216.7" y="62.6">3V3</text>
<text x="115.1" y="68.1">31</text>
<text x="115.1" y="70.6">33</text>
<text x="139" y="68.1">32</text>
<text x="139" y="70.6">34</text>
<text x="115.1" y="73.2">35</text>
<text x="115.1" y="75.7">37</text>
<text x="139" y="73.2">36</text>
<text x="139" y="75.7">38</text>
<text x="104.2" y="85.9">GND</text>
<text x="147.4" y="85.9">GND</text>
<text x="97.3" y="133.7">5V</text>
<text x="108.8" y="139.2">1</text>
<text x="108.8" y="141.7">3</text>
<text x="131.4" y="139.2">2</text>
<text x="131.4" y="141.7">4</text>
<text x="108.8" y="144.3">5</text>
<text x="108.8" y="146.8">7</text>
<text x="108.8" y="149.4">9</text>
<text x="131.4" y="144.3">6</text>
<text x="131.4" y="146.8">8</text>
<text x="131.4" y="149.4">10</text>
<text x="107.5" y="151.9">11</text>
<text x="107.5" y="154.4">13</text>
<text x="131.4" y="151.9">12</text>
<text x="131.4" y="154.4">14</text>
<text x="107.5" y="159.5">17</text>
<text x="107.5" y="157">15</text>
<text x="131.4" y="157">16</text>
<text x="131.4" y="159.5">18</text>
<text x="107.5" y="162.1">19</text>
<text x="131.4" y="162.1">20</text>
<text x="99.1" y="172.3">GND</text>
<text x="221.5" y="189.6">Title</text>
<text x="221.3" y="197.2">Size</text>
<text x="229.7" y="197.4">Document Number</text>
<text x="285.6" y="197.2">Rev</text>
<text x="286.3" y="200.5">V1.0</text>
<text x="221.8" y="204.8">Date:</text>
<text x="269.3" y="204.8">Sheet</text>
<text x="281.7" y="204.8">of</text>
</g>
<g font-size="2.3" fill="#000080">
<text x="118.2" y="26.5">CN6</text>
<text x="86.4" y="37.7">R126</text>
<text x="86.4" y="40.2">R127</text>
<text x="101.6" y="37.7">20</text>
<text x="101.6" y="40.2">20</text>
<text x="155" y="37.7">R137</text>
<text x="155" y="40.2">R138</text>
<text x="170.2" y="37.7">20</text>
<text x="170.2" y="40.2">20</text>
<text x="86.4" y="47.8">R129</text>
<text x="86.4" y="42.8">R128</text>
<text x="101.6" y="47.8">20</text>
<text x="101.6" y="42.8">20</text>
<text x="155" y="45.3">R139</text>
<text x="155" y="47.8">R140</text>
<text x="170.2" y="45.3">20</text>
<text x="170.2" y="47.8">20</text>
<text x="86.4" y="50.4">R130</text>
<text x="86.4" y="52.9">R131</text>
<text x="101.6" y="50.4">20</text>
<text x="101.6" y="52.9">20</text>
<text x="155" y="50.4">R141</text>
<text x="170.2" y="50.4">20</text>
<text x="86.4" y="58">R132</text>
<text x="101.6" y="58">20</text>
<text x="155" y="58">R142</text>
<text x="170.2" y="58">20</text>
<text x="86.4" y="63.1">R134</text>
<text x="86.4" y="65.6">R135</text>
<text x="86.4" y="60.5">R133</text>
<text x="101.6" y="63.1">20</text>
<text x="101.6" y="65.6">20</text>
<text x="101.6" y="60.5">20</text>
<text x="155" y="63.1">R144</text>
<text x="155" y="65.6">R145</text>
<text x="155" y="60.5">R143</text>
<text x="170.2" y="63.1">20</text>
<text x="170.2" y="65.6">20</text>
<text x="170.2" y="60.5">20</text>
<text x="86.4" y="68.2">R136</text>
<text x="101.6" y="68.2">20</text>
<text x="155" y="68.2">R42</text>
<text x="170.2" y="68.2">10K</text>
<text x="122" y="83.4">DIP-2X19-2P54</text>
<text x="109.3" y="126.6">R159</text>
<text x="124.5" y="126.6">20</text>
<text x="114.4" y="135.7">J17</text>
<text x="113.8" y="168.2">DIP-2X10-2P54</text>
</g>
<g font-size="2.3" fill="#004080">
<text x="120.7" y="31.6">3.3V</text>
<text x="120.7" y="34.1">GND3</text>
<text x="133" y="34.1">R0</text>
<text x="133.1" y="31.6">5V</text>
<text x="120.7" y="36.7">R1</text>
<text x="120.7" y="39.2">R3</text>
<text x="120.7" y="41.7">R5</text>
<text x="133" y="36.7">R2</text>
<text x="133" y="39.2">R4</text>
<text x="133" y="41.7">R6</text>
<text x="120.7" y="44.3">R7</text>
<text x="120.7" y="46.8">G1</text>
<text x="132.9" y="44.3">G0</text>
<text x="132.9" y="46.8">G2</text>
<text x="120.7" y="49.4">G3</text>
<text x="120.7" y="51.9">G5</text>
<text x="132.9" y="49.4">G4</text>
<text x="132.9" y="51.9">G6</text>
<text x="120.7" y="54.4">G7</text>
<text x="120.7" y="57">B1</text>
<text x="120.7" y="59.5">B3</text>
<text x="133.1" y="54.4">B0</text>
<text x="133.1" y="57">B2</text>
<text x="133.1" y="59.5">B4</text>
<text x="120.7" y="62.1">B5</text>
<text x="120.7" y="64.6">B7</text>
<text x="131.5" y="64.6">CLK</text>
<text x="133.1" y="62.1">B6</text>
<text x="120.7" y="67.1">HS</text>
<text x="120.7" y="69.7">DE</text>
<text x="130.6" y="69.7">DISP</text>
<text x="132.9" y="67.1">VS</text>
<text x="120.7" y="72.2">BL</text>
<text x="120.7" y="74.8">INT</text>
<text x="120.7" y="77.3">SDA</text>
<text x="131.4" y="74.8">RST</text>
<text x="131.5" y="77.3">SCL</text>
<text x="132.6" y="72.2">NC</text>
<text x="113.1" y="140.8">VDD</text>
<text x="113.1" y="143.3">PDN</text>
<text x="125.4" y="140.8">D0</text>
<text x="125.4" y="143.3">D1</text>
<text x="113.1" y="145.9">RST</text>
<text x="113.1" y="148.4">CLKIN</text>
<text x="125.4" y="145.9">D2</text>
<text x="125.4" y="148.4">D3</text>
<text x="113.1" y="151">PCLK</text>
<text x="113.1" y="153.5">VSYNC</text>
<text x="125.4" y="151">D4</text>
<text x="125.4" y="153.5">D5</text>
<text x="113.1" y="161.1">HSYNC</text>
<text x="113.1" y="156">NC13</text>
<text x="113.1" y="158.6">NC15</text>
<text x="123.9" y="161.1">SCL</text>
<text x="125.4" y="156">D6</text>
<text x="125.4" y="158.6">D7</text>
<text x="113.1" y="163.7">GND</text>
<text x="123.6" y="163.7">SDA</text>
</g>
<g font-size="2.3" fill="#f00">
<text x="41.2" y="38.9">[4,5,12]</text>
<text x="41.2" y="41.5">[4,5,12]</text>
<text x="56.9" y="38.9">LCDIF_D11</text>
<text x="56.9" y="41.5">LCDIF_D13</text>
<text x="186" y="38.9">LCDIF_D12</text>
<text x="186" y="41.5">LCDIF_D14</text>
<text x="206.3" y="38.9">[4,5,12]</text>
<text x="206.3" y="41.5">[4,5,12]</text>
<text x="41.2" y="44">[4,5,12]</text>
<text x="56.9" y="44">LCDIF_D15</text>
<text x="186" y="46.6">LCDIF_D5</text>
<text x="205" y="46.6">[4,5,12]</text>
<text x="41.2" y="49.1">[4,5,12]</text>
<text x="41.2" y="51.6">[4,5,12]</text>
<text x="56.9" y="49.1">LCDIF_D6</text>
<text x="56.9" y="51.6">LCDIF_D8</text>
<text x="186" y="49.1">LCDIF_D7</text>
<text x="186" y="51.6">LCDIF_D9</text>
<text x="205" y="49.1">[4,5,12]</text>
<text x="205" y="51.6">[4,5,12]</text>
<text x="41.2" y="54.2">[4,5,12]</text>
<text x="41.2" y="59.3">[4,5,12]</text>
<text x="56.9" y="54.2">LCDIF_D10</text>
<text x="56.9" y="59.3">LCDIF_D0</text>
<text x="186" y="59.3">LCDIF_D1</text>
<text x="205" y="59.3">[4,5,12]</text>
<text x="41.2" y="61.8">[4,5,12]</text>
<text x="41.2" y="64.3">[4,5,12]</text>
<text x="56.9" y="61.8">LCDIF_D2</text>
<text x="56.9" y="64.3">LCDIF_D4</text>
<text x="186" y="61.8">LCDIF_D3</text>
<text x="186" y="64.3">LCDIF_CLK</text>
<text x="205" y="61.8">[4,5,12]</text>
<text x="206.6" y="64.3">[4,5,12]</text>
<text x="41.2" y="66.9">[4,5,12]</text>
<text x="41.2" y="69.4">[4,5,12]</text>
<text x="56.9" y="66.9">LCDIF_HS</text>
<text x="56.9" y="69.4">LCDIF_ENA</text>
<text x="64.6" y="72">[4,5,7,12]</text>
<text x="82.3" y="72">CAN2_RX</text>
<text x="186" y="66.9">LCDIF_VS</text>
<text x="205" y="66.9">[4,5,12]</text>
<text x="60.5" y="77">[4,5,6,8,9,12]</text>
<text x="66.6" y="74.5">[4,5,12]</text>
<text x="82.3" y="74.5">JTAG_nTRST</text>
<text x="82.3" y="77">I2C1_SDA</text>
<text x="160.6" y="74.5">GPIO_AD_B0_02</text>
<text x="160.6" y="77">I2C1_SCL</text>
<text x="179.1" y="77">[4,5,6,8,9,12]</text>
<text x="186.5" y="74.5">[4,5,12]</text>
<text x="65.3" y="127.8">[4,5,7]</text>
<text x="79.8" y="127.8">UART5_TXD</text>
<text x="130.1" y="126.3">CSI_PCLK</text>
<text x="56.4" y="143.1">[4,5,10]</text>
<text x="79.8" y="143.1">USB_OTG2_ID</text>
<text x="142.8" y="140.5">SAI1_TX_SYNC</text>
<text x="142.8" y="143.1">SAI1_TX_BCLK</text>
<text x="166.7" y="143.1">[4,5,9]</text>
<text x="167.4" y="140.5">[4,5,9]</text>
<text x="56.4" y="145.6">[4,5,11]</text>
<text x="57.2" y="148.2">[4,5,6]</text>
<text x="66.6" y="149.2">CSI_PCLK</text>
<text x="79.8" y="145.6">USB_OTG1_ID</text>
<text x="79.8" y="148.2">GPIO_AD_B1_05</text>
<text x="142.8" y="145.6">SAI1_TXD</text>
<text x="142.8" y="148.2">SAI1_RXD</text>
<text x="161.1" y="145.6">[4,5,9]</text>
<text x="161.6" y="148.2">[4,5,9]</text>
<text x="65.3" y="153.2">[4,5,6]</text>
<text x="79.8" y="153.2">GPIO_AD_B1_06</text>
<text x="142.8" y="150.7">SAI1_RX_BCLK</text>
<text x="142.8" y="153.2">SAI1_RX_SYNC</text>
<text x="142.8" y="155.8">SAI1_MCLK</text>
<text x="163.1" y="155.8">[4,5,6,9]</text>
<text x="167.2" y="150.7">[4,5,6]</text>
<text x="167.9" y="153.2">[4,5,7]</text>
<text x="65.3" y="160.9">[4,5,6]</text>
<text x="79.8" y="160.9">GPIO_AD_B1_07</text>
<text x="142.8" y="158.3">GPIO_AD_B1_08</text>
<text x="142.8" y="160.9">I2C1_SCL</text>
<text x="161.3" y="160.9">[4,5,6,8,9,12]</text>
<text x="168.7" y="158.3">[4,5,6,9]</text>
<text x="142.8" y="163.4">I2C1_SDA</text>
<text x="161.6" y="163.4">[4,5,6,8,9,12]</text>
</g>
<g font-size="2">
<text x="241.3" y="183.5">https://fire-stm32.taobao.com</text>
<text x="241.3" y="181.2">东莞野火电子技术有限公司</text>
<text x="246.2" y="191.1">野火i.MX RT1052 Pro底板</text>
<text x="222.3" y="199.5">A4</text>
<text x="252.3" y="199.5">LCD/CSI</text>
<text x="230.2" y="204.3">Tuesday, May 15, 2018</text>
<text x="276.9" y="204.3">8</text>
<text x="286.3" y="204.3">12</text>
</g>
</svg>
